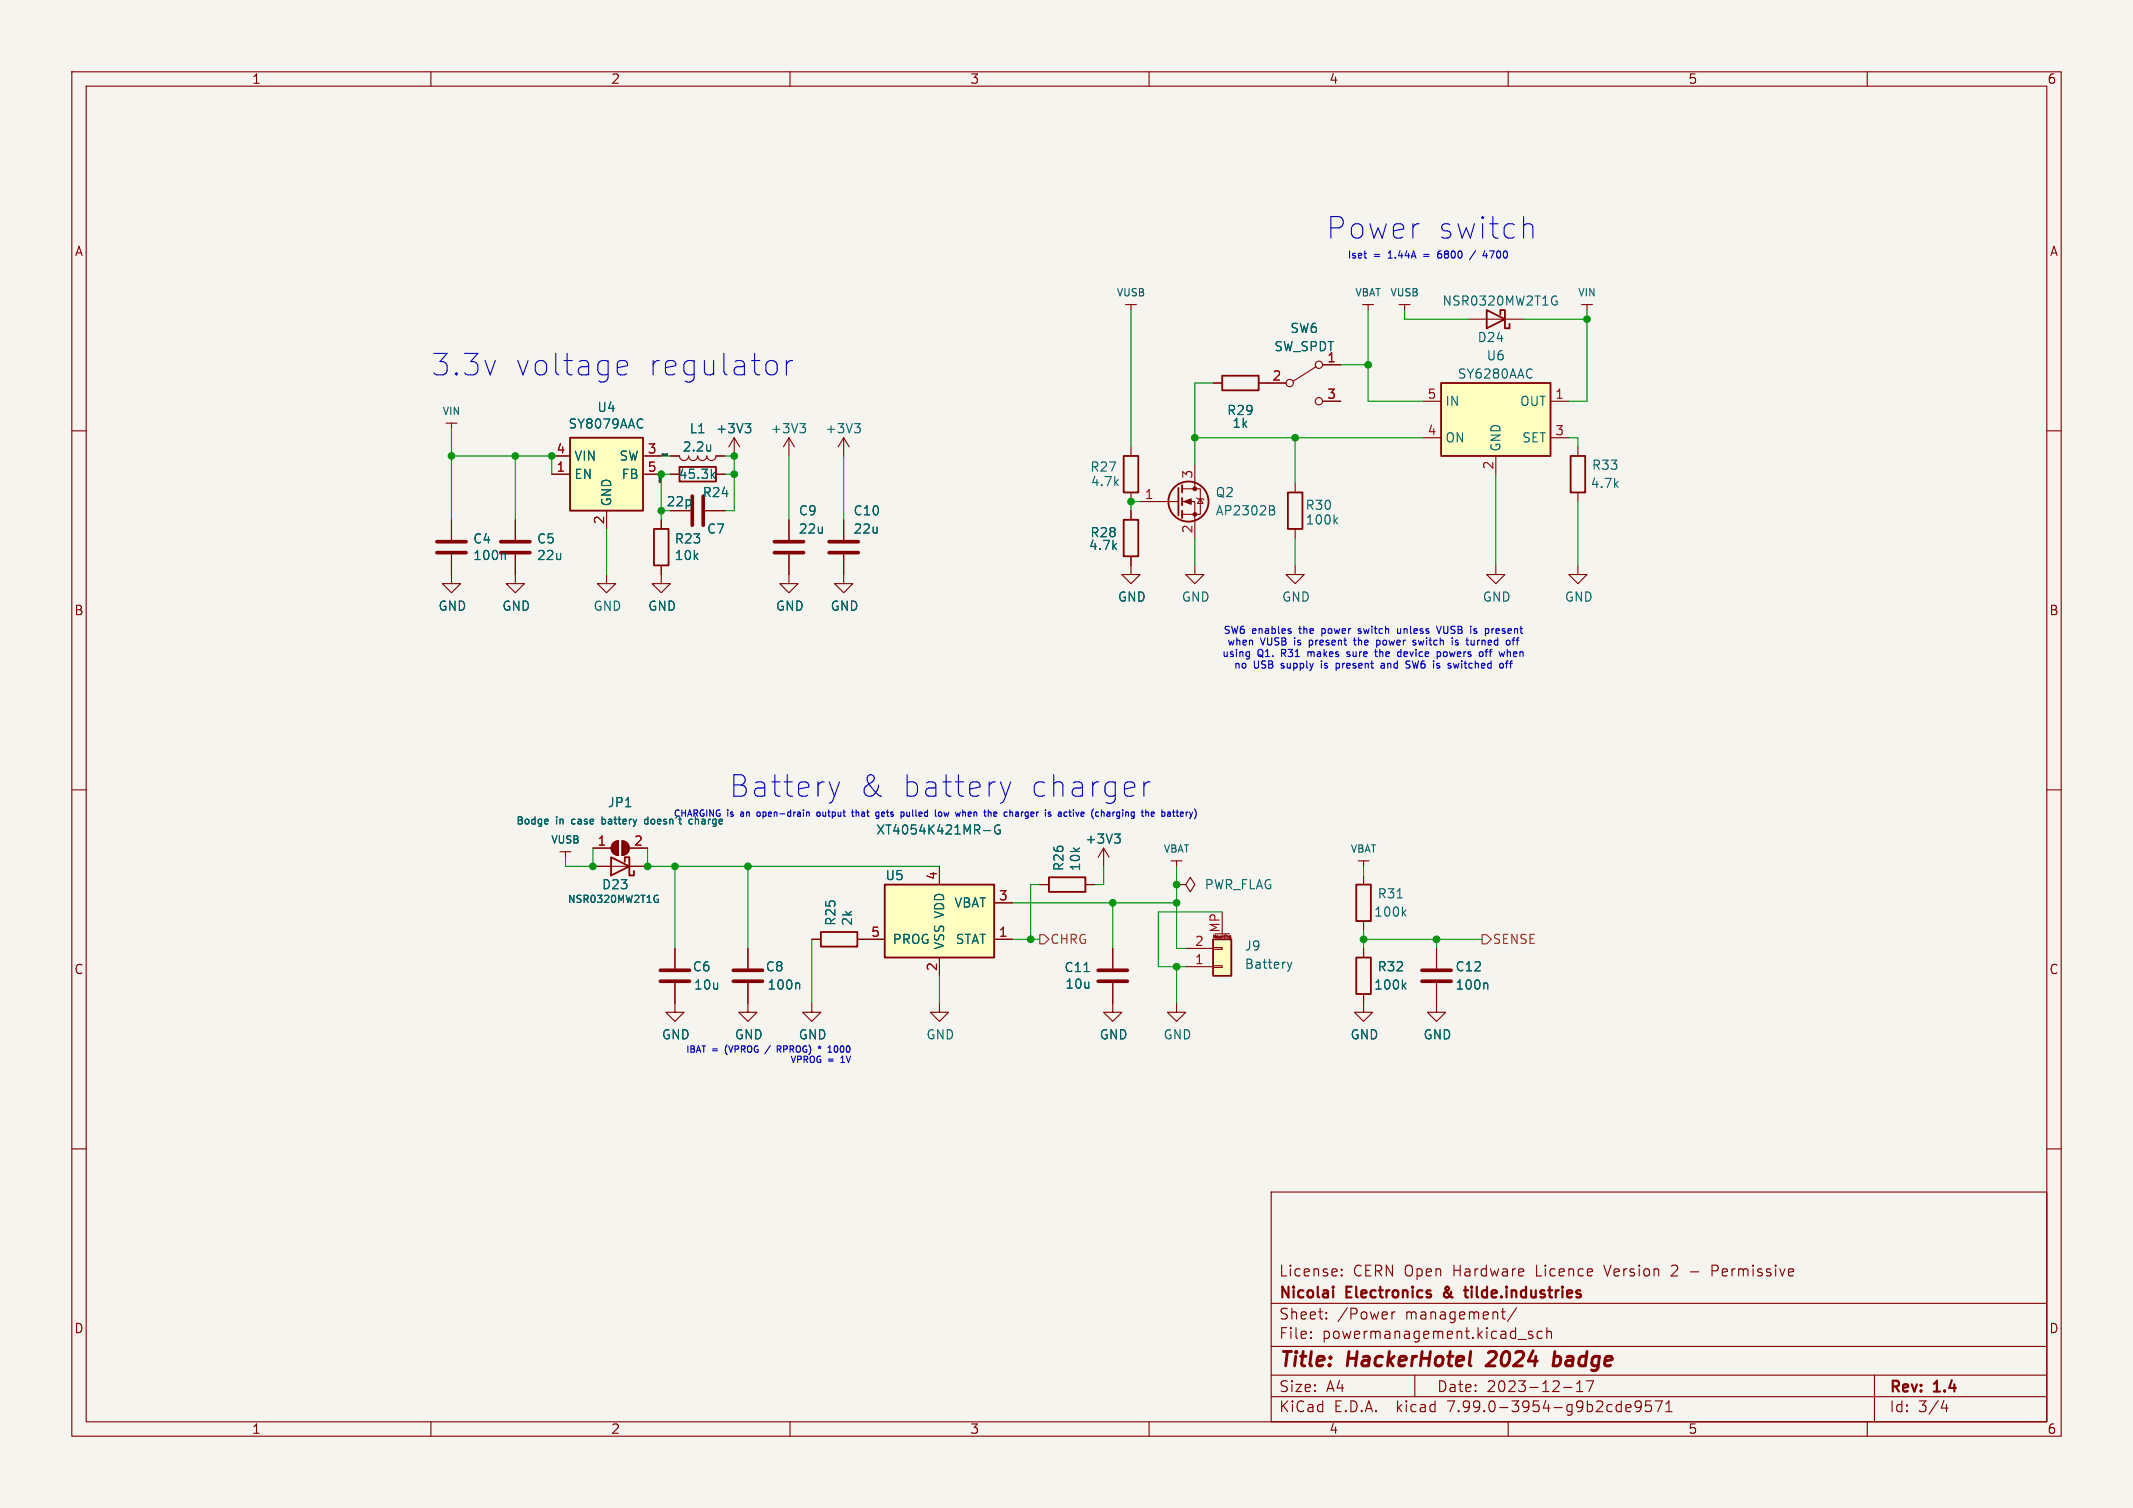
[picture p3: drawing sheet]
<svg xmlns="http://www.w3.org/2000/svg" width="297mm" height="210mm" viewBox="0 0 297 210" stroke-linecap="round" stroke-linejoin="round" font-family="sans-serif">
<path d="M0 0h297v210h-297z" fill="#f5f4ef" stroke="#f5f4ef" stroke-width=".14"/>
<g fill="none" stroke="#840000" stroke-width=".15">
<path d="M10 10h277v190h-277zM12 12h273v186h-273zM60 10v2M110 10v2M160 10v2M210 10v2M260 10v2M10 60h2M176.5 53.3h2.6M183.3 51.1l-3.2 2M184.1 50.8h2.6M184.1 55.9h2.6"/>
<path d="M189.7 42.4h1.6M190.5 42.4v.8M194.8 42.4h1.5M195.6 42.4v.8M285 60h2M62.9 72.4v2.8M62.9 77.2v2.8M157.5 77.5v2.5h1.2l-1.2 1.3-1.3-1.3h1.3M157.5 62.2v1.3M157.5 68.6v1.3M157.5 71.1v1.3M158.7 69.9h5.4"/>
<path d="M164.6 69.9h1.8v5M164.6 68.1h2.5v3.5h-2.5M166.4 78.7v1.3h1.2l-1.2 1.3-1.3-1.3h1.3M166.4 64.8v3.3M166.6 69.3l.2 .2h.7l.1 .1M167.1 69.5l.4 .6h-.7zM180.3 78.7v1.3h1.3l-1.3 1.3-1.2-1.3h1.2M180.3 67.3v1.3M180.3 73.7v1.2M208.3 78.7v1.3h1.2l-1.2 1.3-1.3-1.3h1.3M219.7 62.2v1.3M219.7 68.6v1.3"/>
<path d="M84.5 80v1.3h1.2l-1.2 1.3-1.3-1.3h1.3M10 110h2M189.1 119.9h1.5M189.9 119.9v.8M285 110h2M189.9 138.4v2.6h1.2l-1.2 1.2-1.3-1.2h1.3M189.9 132.1v1.3M200 139.7v1.3h1.3l-1.3 1.2-1.2-1.2h1.2M10 160h2M285 160h2M177 166h108v32h-108zM186.8 177.6h.1l-.1 .1"/>
<path d="M186.8 177.6h-.1l.1 .1M186.8 176.8v.1M186.8 177.6v.1M186.8 176.8h.1l-.1 .1M186.8 176.8h-.1l.1 .1M235.4 177.1h1.1M238.4 177h.6M239 176.2h-.6v1.5M60 198v2M110 198v2M160 198v2M177 194.5h108"/>
<path d="M177 191.5h108M177 187.5h108M177 181.5h108M182.5 186.3h.1l-.1 .1M182.5 186.3v.1M182.5 185.5v.1M182.5 185.5h.1l-.1 .1M184.7 183.6v.1M184.7 183.6h-.1l.1 .1M184.7 182.8v.1M184.7 182.8h-.1l.1 .1M193.8 182.7v1"/>
<path d="M194.2 182.7l-.2 .1-.2 .2M197 191.5v3M209 182.7h.6M209.2 183.5l.1 .1 .3 .1M210 198v2M211.2 182.1l-1.3 2M211.4 186.5h1.1M213.4 185.5l-.4-.1-.2 .2 .1 .2 .5 .2 .1 .1-.1 .2-.2 .1-.4-.1M214.7 185.5l-.4-.1-.3 .3v.4l.2 .2 .1 .1 .4-.1M215.4 185.5a.37 .37 0 0 1 .6 .1v.8M215.4 184.9v1.5M217.7 193.2h1.2"/>
<path d="M219.5 193.8h.9M219.5 192.7l.5-.4v1.5M221.9 192.3l-.7 1.5M226.6 195.6l.4 .1 .1 .3-.7 .1M227 196.5l-.4 .1M228.5 195.7l-.3 .3h-.4l-.1-.3v-.3l.1-.2 .4-.1 .3 .1a.99 .99 0 0 1-.4 1.4h-.3M229.9 195.1h-.7l-.1 .7 .2-.1h.5l.2 .3-.1 .5-.2 .1h-.4l-.2-.1M230.5 195.1h1l-.7 1.5M232 196.6h.8M232 195.5l.4-.4v1.5M260 198v2M261 191.5v6.5"/>
<path d="M270.7 195l-.4 1.1h.9M271 195.6v1"/>
<circle cx="179.6" cy="53.3" r=".51"/>
<circle cx="183.6" cy="50.8" r=".51"/>
<circle cx="183.6" cy="55.9" r=".51"/>
</g>
<path d="M208.2 189.1l-1.3 1.1h1.3M216.4 189l.2-.1 .6 .1M216.5 188.2l-.2 2M217.1 190a.66 .66 0 0 1-.8 .1" fill="none" stroke="#840000" stroke-width=".4"/>
<path d="M185.6 179.2v.1M185.6 179.7v1M185.6 179.2l.1 .1h-.1M203.8 179.7h.6M204.1 179.2v1.3v.1l.3 .1M201.1 180v.2v.3" fill="none" stroke="#840000" stroke-width=".3"/>
<g fill="none" stroke="#840000" stroke-width=".25">
<path d="M156.5 72.4h2v5.1h-2zM156.5 63.5h2v5.1h-2zM164.1 67.9v3.9M164.6 67.6v1M164.6 69.3v1.1M164.6 71.1v1M179.3 68.6h2.1v5.1h-2.1zM218.7 63.5h2v5.1h-2zM188.8 133.4h2.1v5h-2.1z"/>
<circle cx="165.5" cy="69.8" r="2.79"/>
</g>
<path d="M70.2 77.1l.2 .2v.6M176.8 70.4h.4l.2 .2v.2l-.2 .2M176.8 71h.4M177.2 71a.34 .34 0 0 1 .3 .3 .34 .34 0 0 1-.2 .4h-.5M185.9 72.5l.3 .5M186.2 72.1l-.4 .5M195.4 137.3l.4 .4M195.8 136.9l-.5 .5" fill="none" stroke="#006464" stroke-width=".15"/>
<path d="M60.8 77h4.1M60.8 75.4h4.1" fill="none" stroke="#840000" stroke-width=".51"/>
<g fill="#840000" stroke="#840000" stroke-width=".15">
<path d="M164.8 69.9l1.1-.4v.7z"/>
<circle cx="166.4" cy="71.6" r=".25"/>
<circle cx="166.4" cy="68.1" r=".25"/>
</g>
<path d="M123.2 123.2h15.2v10.2h-15.2z" fill="#ffffc2"/>
<path d="M207 43.2l2.5 1.3-2.5 1.2zM208.9 43.8v-.6h.6v2.5h.7v-.6M123.2 123.2h15.2v10.2h-15.2zM188.8 123.2h2.1v5.1h-2.1z" fill="none" stroke="#840000" stroke-width=".25"/>
<path d="M204.5 44.5h7.6M71.8 72.4v2.8M71.8 77.2v2.8M120.6 130.8h2.6M130.8 120.7v2.5M130.8 133.4v2.5M138.4 130.8h2.6M138.4 125.7h2.6M189.9 121.9v1.3M189.9 128.3v1.2" fill="none" stroke="#840000" stroke-width=".15"/>
<path d="M216.5 41.2l.3 .1M216.6 41.9h.2v.5l-.3 .1M137 115.7h.9M139.2 114.9a.62 .62 0 0 0-.8 .5 .62 .62 0 0 0 .5 .7l.4-.1v-.4h-.3M194.6 125h.7M195.4 127.1l.4 .5M195.8 126.7l-.5 .5" fill="none" stroke="#006464" stroke-width=".15"/>
<path d="M69.7 77h4.1M69.7 75.4h4.1" fill="none" stroke="#840000" stroke-width=".51"/>
<path d="M200.7 53.3h15.2v10.2h-15.2z" fill="#ffffc2"/>
<path d="M170.2 52.3h5.1v2.1h-5.1zM200.7 53.3h15.2v10.2h-15.2zM114.3 129.8h5.1v2h-5.1z" fill="none" stroke="#840000" stroke-width=".25"/>
<g fill="none" stroke="#840000" stroke-width=".15">
<path d="M156.7 42.4h1.5M157.5 42.4v.8M168.9 53.3h1.3M175.3 53.3h1.2M198.1 55.9h2.6M215.9 55.9h2.5M220.2 42.4h1.5M221 42.4v.8M198.1 61h2.6M208.3 63.5v2.5M215.9 61h2.5M62.9 80v1.3h1.2l-1.2 1.3-1.3-1.3h1.3"/>
<path d="M113 130.8h1.3M119.4 130.8h1.2M163.8 123.2h1.3l.6-1 .7 1-.7 1-.6-1M163.8 123.2h.1"/>
</g>
<path d="M168.9 130.8h2.5v5.1h-2.5z" fill="#ffffc2"/>
<g fill="none" stroke="#840000" stroke-width=".15">
<path d="M62.1 58.9h1.5M62.9 58.9v.8M92.1 78.7v2.6h1.2l-1.2 1.3-1.3-1.3h1.3M92.1 72.4v1.3M93.3 66h1.3M98.2 71.1h2.8M99.7 66h1.3M102.2 61l-.7 1.2M102.2 61v2.5M102.2 61l.8 1.2M109.9 77.2v4.1h1.2l-1.2 1.3-1.3-1.3h1.3M109.9 61v2.5"/>
<path d="M109.9 72.4v2.8M109.9 61l-.8 1.2M109.9 61l.7 1.2M117.5 77.2v4.1h1.2l-1.2 1.3-1.3-1.3h1.3M117.5 61v2.5M117.5 72.4v2.8M117.5 61l-.8 1.2M117.5 61l.7 1.2M219.7 78.7v1.3h1.3l-1.3 1.3-1.3-1.3h1.3M78 118.6h1.5M78.7 118.6v.8M82.5 118.1h2.6"/>
<path d="M85.4 117.4l.4-.2 .3-.1v2a1.02 1.02 0 0 1-.9-.6 1.02 1.02 0 0 1 .2-1.1zM86.6 117.1a1.02 1.02 0 0 1 1 1 1.02 1.02 0 0 1-1 1zM87.6 118.1h2.6M153.7 118.1l-.8 1.3M153.7 118.1v2.6M153.7 118.1l.7 1.3M163.1 119.9h1.5M163.8 119.9v.8M82.5 120.7h7.7M94 136.9v4.1h1.2l-1.2 1.2-1.3-1.2h1.3M94 132.1v2.8M104.1 136.9v4.1h1.3l-1.3 1.2-1.2-1.2h1.2"/>
<path d="M104.1 132.1v2.8M113 139.7v1.3h1.3l-1.3 1.2-1.2-1.2h1.2M130.8 139.7v1.3h1.3l-1.3 1.2-1.3-1.2h1.3M144.8 123.2h1.2M151.1 123.2h1.3M154.9 136.9v4.1h1.3l-1.3 1.2-1.2-1.2h1.2M154.9 132.1v2.8M163.8 139.7v1.3h1.3l-1.3 1.2-1.2-1.2h1.2M165.1 134.6h3.8M165.1 132.1h3.8M168.9 132h1.3v.2h-1.3zM168.9 134.5h1.3v.2h-1.3z"/>
<path d="M169 130.6v-.4l.1 .3 .1-.3v.4M169.2 130h2M170.2 127v3M170.5 130.2v.3M170.7 130.2h.1M171.4 130.3v.4h-.2M171.4 130.4h-.2v.2h.2M200 132.1v2.8M200 136.9v2.8"/>
</g>
<path d="M91.1 73.7h2v5h-2zM94.6 65h5.1v2.1h-5.1zM85.1 119.4l2.5 1.3-2.5 1.2zM87 120v-.6h.6v2.5h.7v-.6M146 122.2h5.1v2h-5.1zM168.9 130.8h2.5v5.1h-2.5z" fill="none" stroke="#840000" stroke-width=".25"/>
<g fill="none" stroke="#006464" stroke-width=".15">
<path d="M103.7 59h.8l-.4 .5M104.3 59.5l.2 .2v.3l-.2 .3M111.4 59h.8l-.5 .5M111.9 59.5l.3 .2v.3l-.3 .3M119 59h.8l-.5 .5M119.5 59.5l.3 .2v.3l-.3 .3M99.2 66.1l.3 .5M99.5 65.8l-.4 .5M76.2 114.1l.1 .2-.5 .1M76.3 114.7l-.1 .1M90.1 114.1h-.3l-.1 .2 .1 .4 .3 .1M96 114.2v.5l.1 .1 .3-.1"/>
<path d="M155.2 116.1h.8l-.5 .5M155.7 116.6l.3 .3v.3l-.3 .2M91.2 124.7h.4M91.5 125.2h.2v.4l-.2 .1-.3-.1M111.2 136.9l.1 .2v.6M150.9 135.3h.8M179.3 134l.3 .8M179.6 134.8l-.2 .4M179.9 134l-.3 .8M207 136.9l.2 .2v.6"/>
</g>
<g fill="none" stroke="#840000" stroke-width=".51">
<path d="M96.4 69.1v4.1M97.9 69.1v4.1M107.8 77h4.1M107.8 75.4h4.1M115.4 77h4.1M115.4 75.4h4.1M91.9 136.7h4.1M91.9 135.1h4.1M102.1 136.7h4.1M102.1 135.1h4.1M152.9 136.7h4.1M152.9 135.1h4.1"/>
<path d="M198 136.7h4.1M198 135.1h4.1"/>
</g>
<g fill="#840000" stroke="#840000" stroke-width=".15">
<path d="M85.4 117.4l.4-.2 .3-.1v2a1.02 1.02 0 0 1-.9-.6 1.02 1.02 0 0 1 .2-1.1z"/>
<path d="M86.6 117.1a1.02 1.02 0 0 1 1 1 1.02 1.02 0 0 1-1 1z"/>
</g>
<path d="M79.4 61h10.1v10.1h-10.1z" fill="#ffffc2"/>
<path d="M79.4 61h10.1v10.1h-10.1z" fill="none" stroke="#840000" stroke-width=".25"/>
<g fill="none" stroke="#840000" stroke-width=".15">
<path d="M168.9 53.3h1.3M175.3 53.3h3.8M184.1 50.8h2.6M184.1 55.9h2.6M62.9 72.4v2.8M62.9 77.2v2.8M71.8 77.2v4.1h1.2l-1.2 1.3-1.3-1.3h1.3M71.8 72.4v2.8M76.8 66h2.6M76.8 63.5h2.6M84.5 71.1v2.6M89.5 66h2.6"/>
<path d="M89.5 63.5h2.6M92.1 72.4v1.3M92.1 78.7v1.3M93.3 63.5h1.3a.64 .64 0 0 0 .6 .6 .64 .64 0 0 0 .7-.6 .64 .64 0 0 0 .6 .6 .64 .64 0 0 0 .7-.6 .64 .64 0 0 0 .6 .6 .64 .64 0 0 0 .6-.6 .64 .64 0 0 0 .7 .6 .64 .64 0 0 0 .6-.6h1.3M93.3 66h1.3M98.2 71.1h2.8M99.7 66h1.3M109.9 72.4v2.8M109.9 77.2v2.8M117.5 72.4v2.8M117.5 77.2v2.8M157.5 71.1v1.3"/>
<path d="M157.5 77.5v1.2M82.5 118.1h2.6M87.6 118.1h2.6M82.5 120.7h2.6M87.6 120.7h2.6M94 132.1v2.8M94 136.9v2.8M104.1 132.1v2.8M104.1 136.9v2.8M113 130.8h1.3M119.4 130.8h3.8M130.8 120.7v2.5"/>
<path d="M130.8 133.4v2.5M138.4 130.8h2.6M138.4 125.7h2.6M144.8 123.2h1.2M151.1 123.2h1.3M154.9 132.1v2.8M154.9 136.9v2.8M189.9 132.1v1.3M189.9 138.4v1.3M200 132.1v2.8M200 136.9v2.8"/>
</g>
<g fill="none" stroke="#006464" stroke-width=".15">
<path d="M103.7 59h.8l-.4 .5M104.3 59.5l.2 .2v.3l-.2 .3M70.2 77.1l.2 .2v.6M98.9 62v.8M98.9 62.7h.1M99.2 66.1l.3 .5M99.5 65.8l-.4 .5M76.2 114.1l.1 .2-.5 .1M76.3 114.7l-.1 .1M90.1 114.1h-.3l-.1 .2 .1 .4 .3 .1M96 114.2v.5l.1 .1 .3-.1M137 115.7h.9"/>
<path d="M139.2 114.9a.62 .62 0 0 0-.8 .5 .62 .62 0 0 0 .5 .7l.4-.1v-.4h-.3M155.2 116.1h.8l-.5 .5M155.7 116.6l.3 .3v.3l-.3 .2M91.2 124.7h.4M91.5 125.2h.2v.4l-.2 .1-.3-.1M111.2 136.9l.1 .2v.6M150.9 135.3h.8M195.4 137.3l.4 .4M195.8 136.9l-.5 .5M207 136.9l.2 .2v.6"/>
</g>
<path d="M144.8 130.2h.6l.6 .6-.6 .6h-.6zM206.4 130.2h.6l.6 .6-.6 .6h-.6z" fill="none" stroke="#725600" stroke-width=".15"/>
<path d="M91.9 66.5h-.1v.1M91.9 66.5h.1M92 66.5h.1M92 66.5v.1M92.8 63.2h.1v.1M92.9 63.3h.1M92.9 63.3v.1M92.9 63.4h.1" fill="none" stroke="#0f0f0f" stroke-width=".15"/>
<g fill="none" stroke="#0000c2" stroke-width=".15">
<path d="M189.9 35.3h.4M190.2 35.9h.1M198.2 35.4h.8M198.2 35.7h.8M200.3 35l-.1 .4v.4l.2 .1h.2M200.6 35.3l-.3 .1-.1 .1M205.5 34.9l-.9 1.3M206.7 34.9l-.2 .7h.6M207 35.3v.6M213 31.2l.3 .1 .1 .3v1.6M86.4 50.2h.6l.2 .2 .2 .5-1.4 .3M87.2 52.1l-.2 .1h-.6"/>
<path d="M108.1 50.5l.1 .3v.8l-.1 .3M109.5 50.2v2M110.4 50.2a.77 .77 0 0 0-.9 .6M173.7 90.8h.3M174 90.8v.8l-.2 .2M174 91.4h-.3M179.6 87.9l.2 .1-.2 .2M179.6 87.5l.1 .1M182.1 90.8v.6M182.2 90.8l-.1 .1M184 92.4v.6M186 92.4v1"/>
<path d="M186 93h.3M186.3 92.4h-.3M187.5 91.4h.3M187.6 90.8v.3h.2M187.7 90.8h.1M188.5 89.2h.3M188.6 88.8v.9l.2 .1M189.1 88.2h.3M189.4 87.5l-.3 .2 .1 .1 .2 .1M191.4 90.8h.4M191.5 90.4v.9l.3 .1M191.7 89.2h.3l.2 .1-.1 .5h-.4"/>
<path d="M191.7 89.2v1M192.3 92.4h.4l.1 .6M192.8 92.6l-.4 .1-.1 .1 .1 .2h.4M194.6 87.5v.7h.3l.1-.1M195 87.5v.7M195.1 91.4h-.3M195.1 90.4v1M196 92.5l.2 .1 .1 .3-.2 .1h-.2M196.9 89.2h.2M196.9 89.5h.2l.1 .2-.2 .1h-.2M197.5 89.2l.2 .6M200 87.2l.4 1 .3-1"/>
<path d="M200.2 90.8h.3l.1 .2-.1 .3-.3 .1M200.4 92.8v.2M201.2 90.8l-.2 .2v.2l.2 .2M202.4 92.4l.2 .6 .2-.4 .2 .4M203 89.2h-.2l-.2 .1 .1 .1 .3 .1v.3h-.4M205.3 89.7l-.3 .1M205.3 89.2v.6M205.5 87.9l.1 .1-.1 .2M205.5 87.5l.1 .1M206.5 90.9v.4M206.8 90.8h.4M206.9 90.6v.8"/>
<path d="M207.7 87.5v.7M208 87.5l-.3 .2M209.1 92.4l.2 .2v.3l-.2 .1M209.6 92.4h.4M209.9 90.9l.1-.1h.3v.6M209.9 90.4v1M210 92l-.2 .2v.8M210.2 92.4h.4M210.3 92.2v.8M210.7 89v.8M211.3 89v.8M105.4 113.6l.2 .1"/>
<path d="M112.3 113.1v.6M112.7 113.2v.5M113.8 113.6h.3M116.9 108.9l-.7 2M118.6 113.1h.3M118.7 112.8v.8l.2 .1M119.2 112.8v.9M119.3 113.1l-.1 .1M122.1 113.1h.3M122.4 113.6l-.3 .1M122.4 113.1v.7l-.3 .2M123 113.1l-.2 .1v.4l.2 .1"/>
<path d="M123.2 113.3l-.4 .1M126.3 113.6l.1 .1 .2-.1M126.6 113.1v.6M130.7 113.6l.1 .1 .3-.1M131.4 113.1l.2 .6 .2-.4M134.4 113.2v.5M134.8 113.6h.1M138.8 113.6l-.3 .1M139.3 108.9l.7 2M140 110.9l-.3 .7M140.7 108.9l-.7 2M141.5 113.1l.3 .1v.5"/>
<path d="M141.8 113.6l-.3 .1M141.8 113.3h-.3M147.3 113.6l.2 .1 .3-.1M147.8 113.2v.5M149.8 113.1l.2 .6 .2-.6M154.5 113.6l-.3 .1M154.5 113.2v.5M155 113.1v.6M159.3 108.9v2M160.1 108.9a.77 .77 0 0 0-.8 .6M161.8 113.1h.2l.2 .2-.1 .3h-.3M161.8 112.8v.9"/>
<path d="M165.2 113.1v.6M165.4 113.1l-.2 .2M107.3 145.6l-.8 1.1M108.4 146.1l.3 .4M108.7 145.7l-.5-.1v.9M108.7 146.1h-.5M114.3 145.8l-.2 .1M116.4 145.6a.56 .56 0 0 0 0 .9"/>
</g>
<g fill="none" stroke="#009600" stroke-width=".15">
<path d="M62.9 59.7v12.7M157.5 43.2v19M168.9 53.3h-2.5v11.5M186.7 50.8h3.8M190.5 43.2v12.7h7.6M195.6 43.2v1.3h8.9M212.1 44.5h8.9M221 43.2v12.7h-2.6M62.9 63.5h13.9v2.5M71.8 63.5v8.9M84.5 73.7v6.3M92.1 71.1h1.2"/>
<path d="M92.1 63.5h1.2M93.3 66h-1.2v6.4M101 66h1.2M101 63.5h1.2v7.6h-1.2M109.9 63.5v8.9M117.5 63.5v8.9M158.7 69.9h-1.2v1.2M166.4 61h31.7M166.4 74.9v3.8M180.3 61v6.3M180.3 74.9v3.8M208.3 66v12.7"/>
<path d="M218.4 61h1.3v1.2M219.7 69.9v8.8M82.5 118.1v2.6h-3.8v-1.3M90.2 118.1v2.6h40.6M94 120.7v11.4M104.1 120.7v11.4M113 130.8v8.9M130.8 135.9v3.8M141 125.7h22.8M141 130.8h3.8M144.8 123.2h-1.3v7.6M153.7 120.7v2.5h-1.3"/>
<path d="M154.9 125.7v6.4M163.8 120.7v11.4h1.3M163.8 134.6v5.1M170.2 127h-8.9v7.6h3.8M189.9 130.8h16.5M189.9 120.7v1.2M189.9 129.5v2.6M200 130.8v1.3"/>
</g>
<g fill="#009600" stroke="#009600" stroke-width=".15">
<circle cx="190.5" cy="50.8" r=".46"/>
<circle cx="221" cy="44.5" r=".46"/>
<circle cx="163.8" cy="125.7" r=".46"/>
<circle cx="163.8" cy="134.6" r=".46"/>
<circle cx="180.3" cy="61" r=".46"/>
<circle cx="157.5" cy="69.9" r=".46"/>
<circle cx="166.4" cy="61" r=".46"/>
<circle cx="189.9" cy="130.8" r=".46"/>
<circle cx="200" cy="130.8" r=".46"/>
<circle cx="143.5" cy="130.8" r=".46"/>
<circle cx="154.9" cy="125.7" r=".46"/>
<circle cx="163.8" cy="123.2" r=".46"/>
<circle cx="104.1" cy="120.7" r=".46"/>
<circle cx="94" cy="120.7" r=".46"/>
<circle cx="82.5" cy="120.7" r=".46"/>
<circle cx="90.2" cy="120.7" r=".46"/>
<circle cx="92.1" cy="66" r=".46"/>
<circle cx="71.8" cy="63.5" r=".46"/>
<circle cx="102.2" cy="66" r=".46"/>
<circle cx="102.2" cy="63.5" r=".46"/>
<circle cx="62.9" cy="63.5" r=".46"/>
<circle cx="76.8" cy="63.5" r=".46"/>
<circle cx="92.1" cy="71.1" r=".46"/>
</g>
<g font-size="4.2" fill="#0000c2">
<text x="184.8" y="33.5">Power</text>
<text x="200.3" y="33.5">switch</text>
<text x="60.2" y="52.6">3.3v</text>
<text x="71.8" y="52.6">voltage</text>
<text x="90.2" y="52.6">regulator</text>
<text x="101.7" y="111.3">Battery</text>
<text x="119.7" y="111.3">&amp;</text>
<text x="125.6" y="111.3">battery</text>
<text x="143.3" y="111.3">charger</text>
</g>
<g font-size="2.8" fill="#840000">
<text x="178" y="190.9">Title:</text>
<text x="187.7" y="190.9">HackerHotel</text>
<text x="208" y="190.9">2024</text>
<text x="217.9" y="190.9">badge</text>
</g>
<g font-size="2.1" fill="#840000">
<text x="178" y="178">License:</text>
<text x="188.4" y="178">CERN Open</text>
<text x="202.5" y="178">Hardware</text>
<text x="214.1" y="178">Licence</text>
<text x="223.9" y="178">Version</text>
<text x="233.3" y="178">2</text>
<text x="239.2" y="178">Permissive</text>
<text x="178" y="184">Sheet:</text>
<text x="178" y="181.2">Nicolai</text>
<text x="186.2" y="184">/Power</text>
<text x="187.5" y="181.2">Electronics</text>
<text x="195.7" y="184">management/</text>
<text x="201.7" y="181.2">&amp;</text>
<text x="205.3" y="181.2">tilde.industries</text>
<text x="178" y="186.7">File:</text>
<text x="184.1" y="186.7">powermanagement.kicad_sch</text>
<text x="178" y="196.9">KiCad</text>
<text x="178" y="194.1">Size:</text>
<text x="184.7" y="194.1">A4</text>
<text x="185.7" y="196.9">E.D.A.</text>
<text x="194.6" y="196.9">kicad</text>
<text x="200" y="194.1">Date:</text>
<text x="201.8" y="196.9">7.99.0-3954-g9b2cde9571</text>
<text x="207" y="194.1">2023-12-17</text>
<text x="263" y="194.3">Rev:</text>
<text x="263" y="196.9">Id:</text>
<text x="267.1" y="196.9">3/4</text>
<text x="269.4" y="194.3">1.4</text>
</g>
<g font-size="1.8" fill="#840000">
<text x="35" y="11.9">1</text>
<text x="85" y="11.9">2</text>
<text x="135" y="11.9">3</text>
<text x="185" y="11.9">4</text>
<text x="235" y="11.9">5</text>
<text x="285" y="11.9">6</text>
<text x="10.3" y="35.9">A</text>
<text x="285.3" y="35.9">A</text>
<text x="92.7" y="70.7">22p</text>
<text x="10.3" y="85.9">B</text>
<text x="285.3" y="85.9">B</text>
<text x="10.3" y="135.9">C</text>
<text x="285.3" y="135.9">C</text>
<text x="10.3" y="185.9">D</text>
<text x="285.3" y="185.9">D</text>
<text x="35" y="199.9">1</text>
<text x="85" y="199.9">2</text>
<text x="135" y="199.9">3</text>
<text x="185" y="199.9">4</text>
<text x="235" y="199.9">5</text>
<text x="285" y="199.9">6</text>
</g>
<g font-size="1.8" fill="#006464">
<text x="179.6" y="46.6">SW6</text>
<text x="200.7" y="42.8">NSR0320MW2T1G</text>
<text x="205.6" y="47.9">D24</text>
<text x="177.3" y="49.1">SW_SPDT</text>
<text x="202.9" y="52.9">SY6280AAC</text>
<text x="206.9" y="50.4">U6</text>
<text x="79.1" y="59.9">SY8079AAC</text>
<text x="83.1" y="57.6">U4</text>
<text x="170.8" y="58">R29</text>
<text x="171.5" y="59.8">1k</text>
<text x="201.2" y="56.7">IN</text>
<text x="211.6" y="56.7">OUT</text>
<text x="79.9" y="64.4">VIN</text>
<text x="86.2" y="64.4">SW</text>
<text x="95" y="63.1">2.2u</text>
<text x="95.9" y="60.6">L1</text>
<text x="99.6" y="60.6">+3V3</text>
<text x="107.2" y="60.6">+3V3</text>
<text x="114.8" y="60.6">+3V3</text>
<text x="151.7" y="65.9">R27</text>
<text x="201.2" y="61.8">ON</text>
<text x="209.1" y="63" transform="rotate(-90 209.1 63)">GND</text>
<text x="211.9" y="61.8">SET</text>
<text x="221.6" y="65.6">R33</text>
<text x="79.9" y="66.9">EN</text>
<text x="85.3" y="70.6" transform="rotate(-90 85.3 70.6)">GND</text>
<text x="86.5" y="66.9">FB</text>
<text x="94.4" y="66.9">45.3k</text>
<text x="97.7" y="69.4">R24</text>
<text x="111.1" y="72">C9</text>
<text x="118.8" y="72">C10</text>
<text x="151.8" y="67.9">4.7k</text>
<text x="169.2" y="69.4">Q2</text>
<text x="169.2" y="72">AP2302B</text>
<text x="181.7" y="71.2">R30</text>
<text x="221.4" y="68.2">4.7k</text>
<text x="65.8" y="75.9">C4</text>
<text x="74.7" y="75.9">C5</text>
<text x="93.9" y="75.9">R23</text>
<text x="98.4" y="74.5">C7</text>
<text x="111.1" y="74.5">22u</text>
<text x="118.8" y="74.5">22u</text>
<text x="151.5" y="76.8">4.7k</text>
<text x="151.7" y="75">R28</text>
<text x="181.7" y="73.3">100k</text>
<text x="65.8" y="78.2">100n</text>
<text x="74.7" y="78.2">22u</text>
<text x="93.9" y="78.2">10k</text>
<text x="155.6" y="84">GND</text>
<text x="164.5" y="84">GND</text>
<text x="178.4" y="84">GND</text>
<text x="206.4" y="84">GND</text>
<text x="217.8" y="84">GND</text>
<text x="61" y="85.3">GND</text>
<text x="69.8" y="85.3">GND</text>
<text x="82.5" y="85.3">GND</text>
<text x="90.2" y="85.3">GND</text>
<text x="107.9" y="85.3">GND</text>
<text x="115.6" y="85.3">GND</text>
<text x="84.5" y="112.6">JP1</text>
<text x="121.9" y="116.4">XT4054K421MR-G</text>
<text x="151" y="117.7">+3V3</text>
<text x="83.7" y="124.1">D23</text>
<text x="123.2" y="122.8">U5</text>
<text x="148.3" y="121.4" transform="rotate(-90 148.3 121.4)">R26</text>
<text x="150.6" y="121.4" transform="rotate(-90 150.6 121.4)">10k</text>
<text x="167.6" y="124.1">PWR_FLAG</text>
<text x="191.7" y="125.3">R31</text>
<text x="116.5" y="129" transform="rotate(-90 116.5 129)">R25</text>
<text x="118.8" y="129" transform="rotate(-90 118.8 129)">2k</text>
<text x="124.2" y="131.7">PROG</text>
<text x="132.8" y="126.6">VBAT</text>
<text x="133" y="131.7">STAT</text>
<text x="191.2" y="127.9">100k</text>
<text x="96.4" y="135.5">C6</text>
<text x="106.5" y="135.5">C8</text>
<text x="131.7" y="132.3" transform="rotate(-90 131.7 132.3)">VSS VDD</text>
<text x="148.1" y="135.6">C11</text>
<text x="148.2" y="137.9">10u</text>
<text x="173.2" y="132.6">J9</text>
<text x="173.2" y="135.1">Battery</text>
<text x="191.7" y="135.5">R32</text>
<text x="202.6" y="135.5">C12</text>
<text x="96.5" y="138">10u</text>
<text x="106.8" y="138">100n</text>
<text x="191.2" y="138">100k</text>
<text x="202.6" y="138">100n</text>
<text x="92.1" y="145">GND</text>
<text x="102.2" y="145">GND</text>
<text x="111.1" y="145">GND</text>
<text x="128.9" y="145">GND</text>
<text x="153" y="145">GND</text>
<text x="161.9" y="145">GND</text>
<text x="188" y="145">GND</text>
<text x="198.1" y="145">GND</text>
</g>
<g font-size="1.8" fill="#a90000">
<text x="177.1" y="53.1">2</text>
<text x="184.7" y="50.5">1</text>
<text x="184.7" y="55.6">3</text>
<text x="198.7" y="55.6">5</text>
<text x="216.5" y="55.6">1</text>
<text x="77.4" y="65.8">1</text>
<text x="77.4" y="63.2">4</text>
<text x="90.1" y="63.2">3</text>
<text x="90.1" y="65.8">5</text>
<text x="198.7" y="60.7">4</text>
<text x="208" y="65.5" transform="rotate(-90 208 65.5)">2</text>
<text x="216.5" y="60.7">3</text>
<text x="159.3" y="69.6">1</text>
<text x="166.1" y="66.7" transform="rotate(-90 166.1 66.7)">3</text>
<text x="84.2" y="73.1" transform="rotate(-90 84.2 73.1)">2</text>
<text x="166.1" y="74.4" transform="rotate(-90 166.1 74.4)">2</text>
<text x="83.1" y="117.9">1</text>
<text x="88.2" y="117.9">2</text>
<text x="130.6" y="122.6" transform="rotate(-90 130.6 122.6)">4</text>
<text x="139" y="125.5">3</text>
<text x="121.2" y="130.6">5</text>
<text x="139" y="130.6">1</text>
<text x="166.3" y="131.8">2</text>
<text x="169.9" y="130" transform="rotate(-90 169.9 130)">MP</text>
<text x="130.6" y="135.3" transform="rotate(-90 130.6 135.3)">2</text>
<text x="166.3" y="134.4">1</text>
</g>
<g font-size="1.8" fill="#725600">
<text x="146.2" y="131.7">CHRG</text>
<text x="207.7" y="131.7">SENSE</text>
</g>
<g font-size="1.4" fill="#006464">
<text x="155.4" y="41.5">VUSB</text>
<text x="188.6" y="41.5">VBAT</text>
<text x="193.5" y="41.5">VUSB</text>
<text x="219.6" y="41.5">VIN</text>
<text x="61.5" y="58">VIN</text>
<text x="71.8" y="115">Bodge</text>
<text x="76.7" y="117.7">VUSB</text>
<text x="77.4" y="115">in</text>
<text x="79.8" y="115">case</text>
<text x="84.2" y="115">battery</text>
<text x="90.5" y="115">doesn't</text>
<text x="96.9" y="115">charge</text>
<text x="161.9" y="118.9">VBAT</text>
<text x="188" y="118.9">VBAT</text>
<text x="79" y="126">NSR0320MW2T1G</text>
</g>
<g font-size="1.4" fill="#0000c2">
<text x="187.6" y="36.1">Iset</text>
<text x="191.3" y="36.1">=</text>
<text x="193.5" y="36.1">1.44A</text>
<text x="200.9" y="36.1">6800</text>
<text x="207.8" y="36.1">4700</text>
<text x="170.3" y="88.5">SW6</text>
<text x="174.3" y="88.5">enables</text>
<text x="181.1" y="88.5">the</text>
<text x="184.5" y="88.5">power</text>
<text x="189.8" y="88.5">switch</text>
<text x="195.5" y="88.5">unless</text>
<text x="201.3" y="88.5">VUSB</text>
<text x="206.2" y="88.5">is</text>
<text x="208.5" y="88.5">present</text>
<text x="170.1" y="91.7">using</text>
<text x="170.8" y="90.1">when</text>
<text x="171.7" y="93.3">no</text>
<text x="174.6" y="93.3">USB</text>
<text x="175.1" y="91.7">Q1.</text>
<text x="175.5" y="90.1">VUSB</text>
<text x="178.6" y="93.3">supply</text>
<text x="178.6" y="91.7">R31</text>
<text x="180.4" y="90.1">is</text>
<text x="182.5" y="91.7">makes</text>
<text x="182.7" y="90.1">present</text>
<text x="184.4" y="93.3">is</text>
<text x="186.7" y="93.3">present</text>
<text x="188.3" y="91.7">sure</text>
<text x="189.3" y="90.1">the</text>
<text x="192.5" y="91.7">the</text>
<text x="192.6" y="90.1">power</text>
<text x="193.3" y="93.3">and</text>
<text x="195.8" y="91.7">device</text>
<text x="197" y="93.3">SW6</text>
<text x="198" y="90.1">switch</text>
<text x="201.1" y="93.3">is</text>
<text x="201.6" y="91.7">powers</text>
<text x="203.4" y="93.3">switched</text>
<text x="203.6" y="90.1">is</text>
<text x="206" y="90.1">turned</text>
<text x="207.7" y="91.7">off</text>
<text x="210.8" y="91.7">when</text>
<text x="211.7" y="90.1">off</text>
</g>
<text font-size="1.2" fill="#006464" x="93.7" y="113.8">CHARGING</text>
<g font-size="1.2" fill="#0000c2">
<text x="101.2" y="113.8">is</text>
<text x="103.3" y="113.8">an</text>
<text x="105.9" y="113.8">open-drain</text>
<text x="114.5" y="113.8">output</text>
<text x="119.7" y="113.8">that</text>
<text x="123.3" y="113.8">gets</text>
<text x="127" y="113.8">pulled</text>
<text x="132.1" y="113.8">low</text>
<text x="135.2" y="113.8">when</text>
<text x="139.5" y="113.8">the</text>
<text x="142.5" y="113.8">charger</text>
<text x="148.5" y="113.8">is</text>
<text x="150.6" y="113.8">active</text>
<text x="155.5" y="113.8">(charging</text>
<text x="162.8" y="113.8">the</text>
<text x="165.9" y="113.8">battery)</text>
<text x="95.4" y="146.7">IBAT</text>
<text x="99.1" y="146.7">=</text>
<text x="101.2" y="146.7">(VPROG</text>
<text x="109" y="146.7">RPROG)</text>
<text x="109.9" y="148.1">VPROG =</text>
<text x="115" y="146.7">*</text>
<text x="116.6" y="146.7">1000</text>
<text x="117.3" y="148.1">1V</text>
</g>
<text font-size=".5" fill="#840000" x="168.7" y="130.8">Mounting</text>
<g font-size=".3" fill="#0f0f0f">
<text x="92.1" y="63.5">SW33</text>
<text x="92" y="67.3" transform="rotate(-90 92 67.3)">FB33</text>
</g>
</svg>
